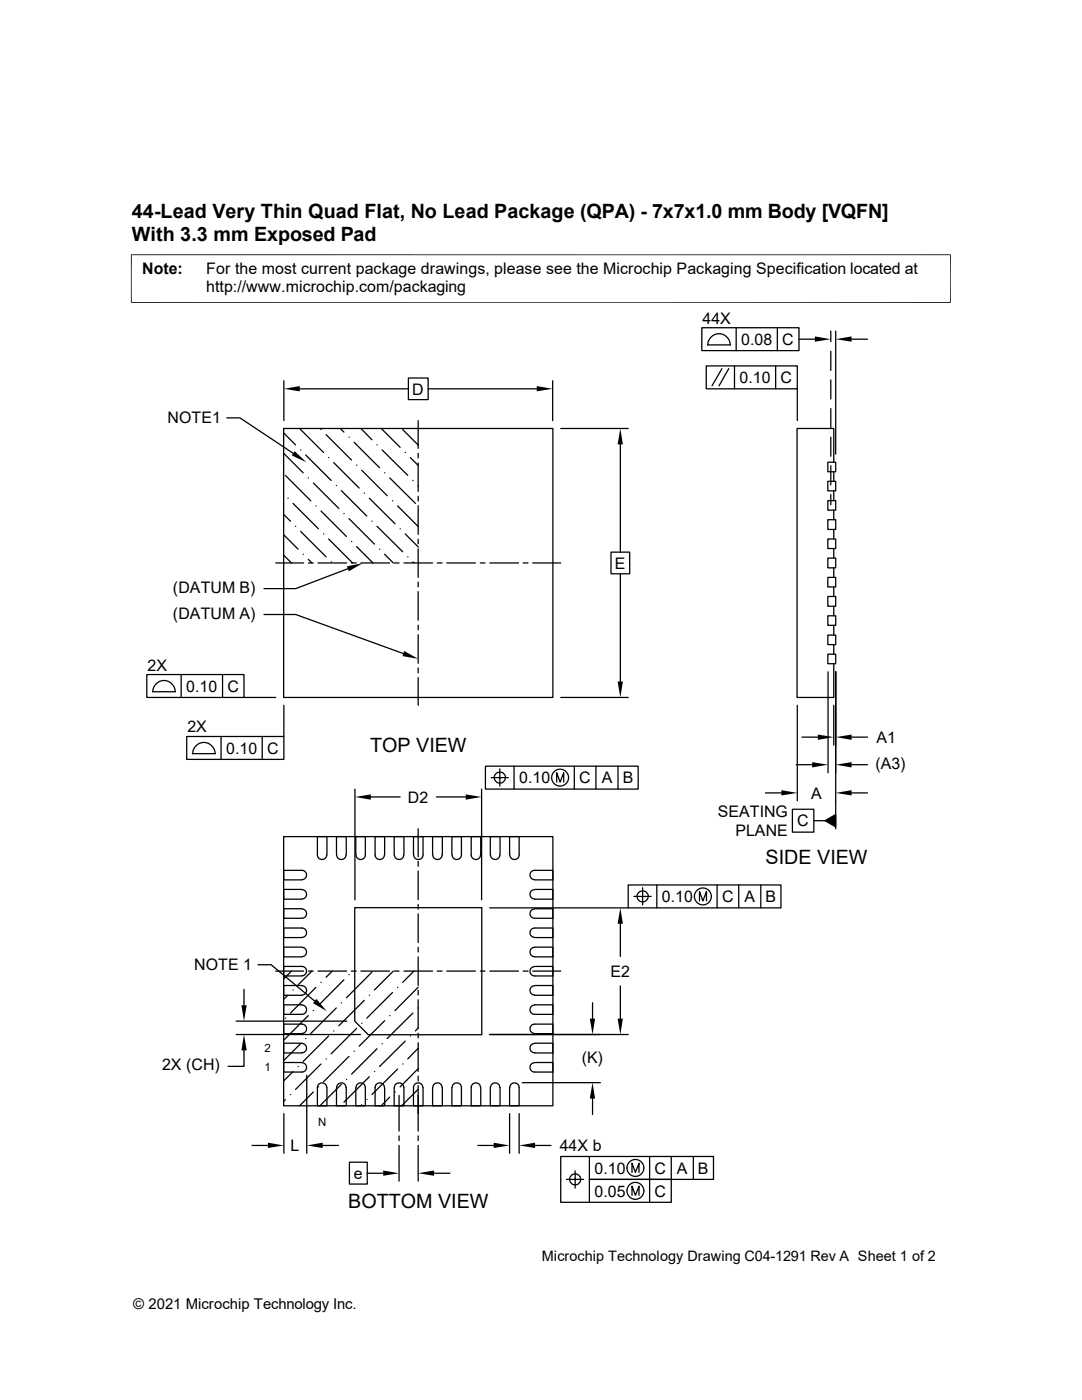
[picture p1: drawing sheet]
<svg xmlns="http://www.w3.org/2000/svg" width="216mm" height="279mm" viewBox="0 0 216 279" stroke-linecap="round" stroke-linejoin="round" font-family="sans-serif">
<g fill="none" stroke="#000" stroke-width=".25">
<path d="M56.6 76v7.9M59.8 77.6h21.7M81.5 75.4h3.9v4.4h-3.9zM85.4 77.6h21.7M110.3 76v7.9M140 65.4h19.4v4.6h-19.4zM140.9 73h18.2v4.6h-18.2zM141.2 68.8h4.6M141.2 68.8a2.24 2.24 0 0 1 2.3-2.2 2.24 2.24 0 0 1 2.2 2.2M144.1 73.6l-2 3.4M145.4 73.6l-1.9 3.4M146.6 73v4.6"/>
<path d="M146.9 65.4v4.6M154.8 73v4.6M155.1 65.4v4.6M159.1 77.6v6.3M159.4 67.7h3.2M165.8 66.1v2.1M165.8 70.1v3.8M165.8 75.8v3.8M166.8 66.1v24.5M169.9 67.7h3.2M45.3 83.4h2.6l10.6 7.1M56.6 85.5h53.7v53.7h-53.7z"/>
<path d="M56.6 90.5l3.9 3.9M56.6 86.4l2.4 2.4M56.9 94.9l5.1 5M57.4 99.4h.1M59.8 85.5l4.8 4.8M60 89.8h.1M61 90.8l5.1 5.1M61.5 95.4h.1M62.5 96.4l5.1 5.1M64.1 85.7h.1M65.1 86.7l5 5.1M65.6 91.3h.1"/>
<path d="M66.6 92.3l5.1 5.1M67.1 96.9h.1M67.9 85.5l.7 .7M68.1 97.9l5.1 5.1M69.6 87.2h.1M70.7 88.3l5 5M71.2 92.8h.1M72 85.5l2.2 2.3M72.2 93.9l5.1 5M72.7 98.4h.1M73.7 99.4l5.1 5.1M75.2 88.8h.1"/>
<path d="M76.1 85.5l3.7 3.8M76.2 89.8l5.2 5.1M76.8 94.4h.1M77.8 95.4l5.1 5.1M78.3 99.9h.1M80.3 85.7l3.2 3.2M80.9 90.3h.1M81.9 91.3l1.6 1.6M82.4 95.9h.1M83.4 96.9l.1 .1M83.4 83.9v5.6M83.4 90.5v.9"/>
<path d="M83.4 92.4v5.7M83.4 99v1M111.9 85.5h13.4M123.8 88.7v21.5M165.2 99.9h1.6v1.9h-1.6zM165.2 96.1h1.6v1.9h-1.6zM165.2 92.2h1.6v1.9h-1.6zM165.8 81.5v3.8M165.8 87.2v3.9M165.8 93v3.8M165.8 98.7v2.1M166.4 92.2v-6.7h-7.4v53.7h7.4v-6.7"/>
<path d="M166.4 94.1v2M166.4 98v1.9M55 112.4h5.6M56.6 110.8l1.6 1.6M56.6 106.7l2.9 2.9M56.6 102.7l1.4 1.3M58.5 100.5l5 5M59 105h.1M60 106l5.1 5.1M60.5 110.6h.1M61.5 111.6l.7 .8M61.6 112.4h.9"/>
<path d="M63 101h.1M63.5 112.4h5.7M64.1 102l5 5.1M64.6 106.6h.1M65.6 107.6l4.8 4.8M66.1 112.1h.1M68.6 102.5h.1M69.4 113.5l-10.4 4h-6.3M69.6 103.5l5.1 5.1M70.1 112.4h1M70.1 108.1h.1M71.2 109.1l3.2 3.3"/>
<path d="M72 112.4h5.7M74.2 104h.1M75.2 105l5.1 5.1M75.7 109.6h.1M76.8 110.6l1.7 1.8M78.7 112.4h.9M79.3 101l4.2 4.1M79.8 105.5h.1M80.6 112.4h5.7M80.9 106.6l2.6 2.6M81.4 111.1h.1M82.4 112.1l.2 .3"/>
<path d="M83.4 100.9v5.7M83.4 107.6v.9M83.4 109.5v5.7M83.4 116.2v.9M83.4 118.1v5.7M87.2 112.4h1M89.2 112.4h5.7M95.8 112.4h1M97.7 112.4h5.8M104.4 112.4h1M106.3 112.4h5.6M121.9 110.2h3.7v4.3h-3.7z"/>
<path d="M123.8 114.5v21.5M165.2 119h1.6v2h-1.6zM165.2 115.2h1.6v1.9h-1.6zM165.2 111.4h1.6v1.9h-1.6zM165.2 107.6h1.6v1.9h-1.6zM165.2 103.7h1.6v2h-1.6zM166.4 101.8v1.9M166.4 105.7v1.9M166.4 109.5v1.9M166.4 113.3v1.9M166.4 117.1v1.9M29.3 134.6h19.4v4.6h-19.4z"/>
<path d="M30.4 138h4.6M30.5 138a2.24 2.24 0 0 1 2.2-2.2 2.24 2.24 0 0 1 2.3 2.2M36.2 134.6v4.6M44.4 134.6v4.6M48.7 139.2h6.3M52.7 122.6h6.3l21.5 7.8M83.4 124.8v.9M83.4 126.7v5.7M83.4 133.3v1M83.4 135.2v5.6M111.9 139.2h13.4M165.2 130.6h1.6v1.9h-1.6z"/>
<path d="M165.2 126.7h1.6v2h-1.6zM165.2 122.9h1.6v1.9h-1.6zM165.2 134.1v20.1M166.4 121v1.9M166.4 124.8v1.9M166.4 128.7v1.9M166.8 134.1v31.3M37.3 147h19.3v4.6h-19.3zM38.4 150.4h4.5a2.24 2.24 0 0 0-2.2-2.2 2.24 2.24 0 0 0-2.3 2.2M44.1 147v4.6M52.3 147v4.6M56.6 140.8v6.2"/>
<path d="M70.8 157.5v22.1M74 159h5.8M87.1 159h5.8M96.1 157.5v22.1M96.9 152.9h30.4v4.6h-30.4zM98 155.2h3.4M98.6 155.2a1.14 1.14 0 0 1 1.1-1.1 1.14 1.14 0 0 1 1.2 1.1M98.6 155.2a1.1 1.1 0 0 0 1.1 1.1 1.1 1.1 0 0 0 1.1-1.1M99.7 153.5v3.4M102.6 152.9v4.6M111.1 156.1v-1.9l.7 1.9 .7-1.9v1.9M114.6 152.9v4.6"/>
<path d="M118.9 152.9v4.6M123.3 152.9v4.6M152.7 158.2h3.2M158.9 152.6h3.2M159.1 140.8v19M160 147.1h3.2M166.4 140.8v7.9M169.9 147.1h3.2M169.9 152.6h3.2M169.9 158.2h3.2M56.6 167h53.7v53.7h-53.7zM60.2 175.6a.93 .93 0 0 0 1-1 .93 .93 0 0 0-1-.9h-3.6v1.9h3.6"/>
<path d="M60.2 177.5h-3.6v2h3.6M60.2 177.5a.93 .93 0 0 1 1 1 .93 .93 0 0 1-1 .9M65.2 170.6a.93 .93 0 0 1-.9 .9 .93 .93 0 0 1-1-.9v-3.6h1.9v3.6M67.1 170.6v-3.6h2v3.6M67.2 170.6a.93 .93 0 0 0 .9 .9 .93 .93 0 0 0 .9-.9M71 170.6v-3.6h1.9v3.6a.93 .93 0 0 1-.9 .9 .93 .93 0 0 1-1-.9M76.7 170.6a.93 .93 0 0 1-.9 .9 .93 .93 0 0 1-1-.9v-3.6h2v3.6M78.7 170.6v-3.6h1.9v3.6M78.7 170.6a.93 .93 0 0 0 .9 .9 .93 .93 0 0 0 1-.9M82.5 170.6v-3.6h1.9v3.6a.93 .93 0 0 1-.9 .9 .93 .93 0 0 1-1-.9M83.4 165.4v5.6M83.4 171.9v1"/>
<path d="M83.4 173.8v5.7M86.3 170.6v-3.6h2v3.6a.95 .95 0 0 1-1 .9 .95 .95 0 0 1-.9-.9M90.2 167h1.9v3.6a.95 .95 0 0 1-1 .9 .95 .95 0 0 1-.9-.9zM95.9 170.6a.93 .93 0 0 1-.9 .9 .93 .93 0 0 1-1-.9v-3.6h1.9v3.6M97.8 170.6v-3.6h2v3.6M97.9 170.6a.93 .93 0 0 0 .9 .9 .93 .93 0 0 0 .9-.9M101.7 170.6v-3.6h1.9v3.6a.93 .93 0 0 1-.9 .9 .93 .93 0 0 1-1-.9M106.7 177.5h3.6v2h-3.6M106.7 177.5a.93 .93 0 0 0-1 1 .93 .93 0 0 0 1 .9M106.7 175.6a.93 .93 0 0 1-1-1 .93 .93 0 0 1 1-.9h3.6v1.9h-3.6M125.3 176.6h30.5v4.6h-30.5zM126.5 178.9h3.4"/>
<path d="M128.2 177.2v3.4M131.1 176.6v4.6M139.6 179.8v-1.9l.7 1.9 .7-1.9v1.9M143.1 176.6v4.6M147.4 176.6v4.6M151.8 176.6v4.6M158.1 161.5h4.3v4.6h-4.3zM162.4 163.8h2.2M164.6 163.8l2.2-1.2v2.4zM48.7 197.4v3.2M51.5 192.5h2.6l8.7 7.3M55 193.8h5.6"/>
<path d="M56.6 181.4h3.6a.93 .93 0 0 1 1 .9 .93 .93 0 0 1-1 1h-3.6zM57.4 198.6l-.8 .8M58.2 193.8l-1.6 1.6M58.5 197.6h.1M60.2 187.1a.93 .93 0 0 0 1-1 .93 .93 0 0 0-1-.9h-3.6v1.9h3.6M60.2 189h-3.6v2h3.6M60.2 189.1a.93 .93 0 0 1 1 .9 .93 .93 0 0 1-1 .9M60.2 194.7a.93 .93 0 0 0 1-.9 .93 .93 0 0 0-1-.9h-3.6v1.9h3.6M60.2 196.7h-3.6v1.9h3.6M60.2 196.7a.93 .93 0 0 1 1 1 .93 .93 0 0 1-1 .9M61.6 193.8h.9M62.2 193.8l-2.7 2.8"/>
<path d="M63 197.1l-5 5.1M63.5 193.8h5.7M64.1 196h.1M66.3 193.8l-1.2 1.2M68.6 195.5l-5.1 5.2M69.6 194.5h.1M70.1 193.8h1M70.8 181.1h25.3v25.4h-22.6l-2.7-2.7zM72 193.8h5.7M72.7 199.6l-5.1 5.1M73.7 198.6h.1M74.2 194l-5.1 5.1"/>
<path d="M78.3 198.1l-5.1 5.1M78.5 193.8l-3.8 3.8M78.7 193.8h.9M79.3 197.1h.1M80.6 193.8h5.7M82.6 193.8l-2.3 2.2M83.4 197l-4.6 4.7M83.4 180.5v.9M83.4 182.4v5.7M83.4 189.1v.9M83.4 191v5.7M83.4 197.6v1"/>
<path d="M83.4 199.5v5.7M87.2 193.8h1M89.2 193.8h5.7M95.8 193.8h1M97.7 181.2h27.6M97.7 193.8h5.8M104.4 193.8h1M105.9 181.8l.8-.4h3.6v1.9h-3.6a.93 .93 0 0 1-.9-.5 .93 .93 0 0 1 .1-1zM106.3 193.8h5.6M106.7 196.7h3.6v1.9h-3.6M106.7 196.7a.93 .93 0 0 0-1 1 .93 .93 0 0 0 1 .9M106.7 192.9h3.6v1.9h-3.6a.93 .93 0 0 1-1-1 .93 .93 0 0 1 1-.9"/>
<path d="M106.7 189h3.6v2h-3.6M106.7 189.1a.93 .93 0 0 0-1 .9 .93 .93 0 0 0 1 .9M106.7 187.1a.93 .93 0 0 1-1-1 .93 .93 0 0 1 1-.9h3.6v1.9h-3.6M123.8 184.4v6.5M123.8 196.8v6.5M47.1 206.5h24.8M47.1 203.8h22.1M48.7 209.6v3.2h-3.2M56.6 204.4h3.6a.95 .95 0 0 1 1 .9 .95 .95 0 0 1-1 1h-3.6zM56.9 203.2h.1M56.9 219.5l-.3 .3M58 218.4h.1"/>
<path d="M58.5 213.9l-1.9 1.8M59.5 212.9h.1M60 208.3l-3.4 3.4M60.2 200.5h-3.6v1.9h3.6a.93 .93 0 0 0 1-.9 .93 .93 0 0 0-1-.9M60.2 210.1a.95 .95 0 0 0 1-1 .95 .95 0 0 0-1-.9h-3.6v1.9h3.6M60.2 212h-3.6v2h3.6a.93 .93 0 0 0 1-1 .93 .93 0 0 0-1-.9M61 207.3h.1M61.2 214.6v15.6M61.5 202.7l-4.9 4.9M62.5 201.7h.1M62.5 217.9l-2.7 2.8M63.5 216.9h.1"/>
<path d="M64.1 212.3l-5.1 5.1M65.1 211.3h.1M65.2 217a.93 .93 0 0 0-.9-.9 .93 .93 0 0 0-1 .9v3.7h1.9v-3.7M65.6 206.8l-5.1 5M66.6 205.7h.1M67.1 201.2l-5.1 5M67.1 217v3.7h2v-3.7M67.2 217a.93 .93 0 0 1 .9-.9 .93 .93 0 0 1 .9 .9M68.1 200.2h.1M68.1 216.4l-4.3 4.3M69.1 215.4h.1M69.6 210.8l-5 5.1"/>
<path d="M70.7 209.8h.1M71 217v3.7h1.9v-3.7a.93 .93 0 0 0-.9-.9 .93 .93 0 0 0-1 .9M71.2 205.2l-5.1 5.1M72.2 204.2h.1M73.2 219.5h.1M73.7 214.9l-5.1 5.1M74.7 213.9h.1M75.2 209.3l-5.1 5.1M76.2 208.3h.1M76.7 217a.93 .93 0 0 0-.9-.9 .93 .93 0 0 0-1 .9v3.7h2v-3.7M76.8 203.7l-5.1 5.1M77.8 202.7h.1"/>
<path d="M77.8 218.9l-1.7 1.8M78.7 217v3.7h1.9v-3.7M78.7 217a.93 .93 0 0 1 .9-.9 .93 .93 0 0 1 1 .9M78.8 217.9h.1M79.3 213.4l-5.1 5M79.6 218.6v7.1M80.3 212.3h.1M80.9 207.8l-5.2 5.1M81.9 206.8h.1M82.4 202.2l-5.1 5.1M83.4 201.2h.1M83.4 217.4l-3.3 3.3"/>
<path d="M83.4 205.1l-.5 .6M83.4 209.2l-2 2.1M83.4 213.3l-3.6 3.6M83.4 206.2v.9M83.4 208.1v5.7M83.4 214.8v.9M83.4 216.7v9M84.4 217a.93 .93 0 0 0-1-.9 .93 .93 0 0 0-.9 .9v3.7h1.9v-3.7M86.3 217v3.7h2v-3.7a.95 .95 0 0 0-1-.9 .95 .95 0 0 0-.9 .9M90.4 216.5a.93 .93 0 0 1 1-.3 .93 .93 0 0 1 .7 .8v3.7h-1.9v-3.7zM95.9 217a.93 .93 0 0 0-.9-.9 .93 .93 0 0 0-1 .9v3.7h1.9v-3.7M97.7 206.5h27.6"/>
<path d="M97.8 217v3.7h2v-3.7M97.9 217a.93 .93 0 0 1 .9-.9 .93 .93 0 0 1 .9 .9M101.7 217v3.7h1.9v-3.7a.93 .93 0 0 0-.9-.9 .93 .93 0 0 0-1 .9M104.2 216.1h15.6M105.9 204.8l.8-.4h3.6v1.9l-3.6-.1a.93 .93 0 0 1-.9-.5 .93 .93 0 0 1 .1-.9zM106.7 212h3.6v2h-3.6a.93 .93 0 0 1-1-1 .93 .93 0 0 1 1-.9M106.7 210.1a.95 .95 0 0 1-1-1 .95 .95 0 0 1 1-.9h3.6v1.9h-3.6M106.7 200.5h3.6v1.9h-3.6a.93 .93 0 0 1-1-.9 .93 .93 0 0 1 1-.9M118.2 200.1v3.2M118.2 219.2v3.2M50.3 228.6h3.2M56.6 222.3v7.9"/>
<path d="M64.4 228.6h3.2M69.7 231.9h3.6v4.4h-3.6zM72.2 220.5l-.2 .2M73.3 234.1h3.2M79.6 226.7v.9M79.6 228.6v7.1M83.4 226.7v.9M83.4 228.6v7.1M86.6 234.1h3.2M95.3 228.6h3.2M101.7 222.3v7.9M103.6 222.3v7.9"/>
<path d="M106.8 228.6h3.1M113 235.4h3.5M114.8 233.7v3.4M117.6 230.8v4.6h16.3v4.5h-22v-9.1h30.5v4.6h-24.8v4.5M126.1 234v-1.8l.7 1.8 .7-1.8v1.8M126.1 238.5v-1.8l.7 1.8 .7-1.8v1.8M129.6 230.8v9.1M133.9 230.8v4.6M138.3 230.8v4.6"/>
<circle cx="111.8" cy="155.2" r="1.69"/>
<circle cx="128.2" cy="178.9" r="1.13"/>
<circle cx="140.3" cy="178.9" r="1.69"/>
<circle cx="114.8" cy="235.4" r="1.11"/>
<circle cx="126.8" cy="237.7" r="1.69"/>
<circle cx="126.8" cy="233.1" r="1.69"/>
</g>
<g fill="#000">
<path d="M56.6 77.6l3.2-.6v1.1zM107.1 77l3.2 .6-3.2 .5zM162.6 67.1l3.2 .6-3.2 .5zM166.8 67.7l3.1-.6v1.1zM58.8 90l2.3 2.2-2.9-1.3zM123.8 85.5l.5 3.2h-1.1zM69.2 113l3.2-.6-2.8 1.6zM80.6 129.9l2.8 1.6-3.1-.6zM123.2 136h1.1l-.5 3.2zM70.8 159l3.2-.5v1.1zM92.9 158.5l3.2 .5-3.2 .6zM155.9 157.7l3.2 .5-3.2 .6z"/>
<path d="M162.1 152.1l3.1 .5-3.1 .6zM163.2 146.6l3.2 .5-3.2 .6zM166.8 147.1l3.1-.5v1.1zM166.8 152.6l3.1-.5v1.1zM166.8 158.2l3.1-.5v1.1zM164.6 163.8l2.2-1.2v2.4zM63.1 199.3l2.1 2.5-2.8-1.6zM123.8 181.2l.5 3.2h-1.1zM48.2 200.6h1l-.5 3.2zM48.7 206.5l.5 3.1h-1zM117.7 203.3h1l-.5 3.2zM118.2 216.1l.5 3.1h-1z"/>
<path d="M123.2 203.3h1.1l-.5 3.2zM53.5 228l3.1 .6-3.1 .5zM61.2 228.6l3.2-.6v1.1zM76.5 233.6l3.1 .5-3.1 .6zM83.4 234.1l3.2-.5v1.1zM98.5 228l3.2 .6-3.2 .5zM103.6 228.6l3.2-.6v1.1z"/>
</g>
<path d="M26.1 50.8h163.6M26.2 50.8v9.7M189.7 50.8v9.7M26.1 60.4h163.6" fill="none" stroke="#000" stroke-width=".2"/>
<g font-size="3.9">
<text x="26.3" y="43.5">44-Lead Very Thin Quad Flat, No Lead Package (QPA) - 7x7x1.0 mm Body [VQFN]</text>
<text x="26.3" y="48">With 3.3 mm Exposed Pad</text>
<text x="73.8" y="150.1">TOP VIEW</text>
<text x="152.7" y="172.3">SIDE VIEW</text>
<text x="69.5" y="241.1">BOTTOM VIEW</text>
</g>
<g font-size="3.2">
<text x="28.4" y="54.6">Note:</text>
<text x="41.1" y="54.6">For the most current package drawings, please see the Microchip Packaging Specification located at</text>
<text x="41.1" y="58.3">http://www.microchip.com/packaging</text>
<text x="140.2" y="64.6">44X</text>
<text x="147.9" y="68.8">0.08</text>
<text x="156.1" y="68.8">C</text>
<text x="147.6" y="76.5">0.10</text>
<text x="155.7" y="76.5">C</text>
<text x="82.3" y="78.7">D</text>
<text x="33.4" y="84.5">NOTE1</text>
<text x="122.7" y="113.5">E</text>
<text x="34.5" y="118.3">(DATUM B)</text>
<text x="34.5" y="123.4">(DATUM A)</text>
<text x="29.5" y="133.8">2X</text>
<text x="37.2" y="138">0.10</text>
<text x="45.4" y="138">C</text>
<text x="37.4" y="146.2">2X</text>
<text x="174.9" y="148.3">A1</text>
<text x="45.1" y="150.4">0.10</text>
<text x="53.3" y="150.4">C</text>
<text x="174.7" y="153.4">(A3)</text>
<text x="81.4" y="160.2">D2</text>
<text x="103.6" y="156.3">0.10</text>
<text x="115.6" y="156.3">C</text>
<text x="120.1" y="156.3">A</text>
<text x="124.2" y="156.3">B</text>
<text x="161.8" y="159.4">A</text>
<text x="143.2" y="163.1">SEATING</text>
<text x="146.7" y="166.9">PLANE</text>
<text x="159.1" y="164.9">C</text>
<text x="132.1" y="180">0.10</text>
<text x="144.1" y="180">C</text>
<text x="148.5" y="180">A</text>
<text x="152.7" y="180">B</text>
<text x="38.7" y="193.7">NOTE 1</text>
<text x="121.8" y="194.9">E2</text>
<text x="32.3" y="213.6">2X (CH)</text>
<text x="116.1" y="212">(K)</text>
<text x="58" y="229.7">L</text>
<text x="111.7" y="229.7">44X b</text>
<text x="70.6" y="235.2">e</text>
<text x="118.6" y="234.2">0.10</text>
<text x="118.6" y="238.8">0.05</text>
<text x="130.6" y="234.2">C</text>
<text x="130.6" y="238.8">C</text>
<text x="135.1" y="234.2">A</text>
<text x="139.3" y="234.2">B</text>
</g>
<text font-size="3" x="26.6" y="261.3">© 2021 Microchip Technology Inc.</text>
<text font-size="2.9" x="108.1" y="251.6">Microchip Technology Drawing C04-1291 Rev A Sheet 1 of 2</text>
<g font-size="2.3">
<text x="52.8" y="210">2</text>
<text x="52.8" y="213.8">1</text>
<text x="63.5" y="224.8">N</text>
</g>
</svg>
